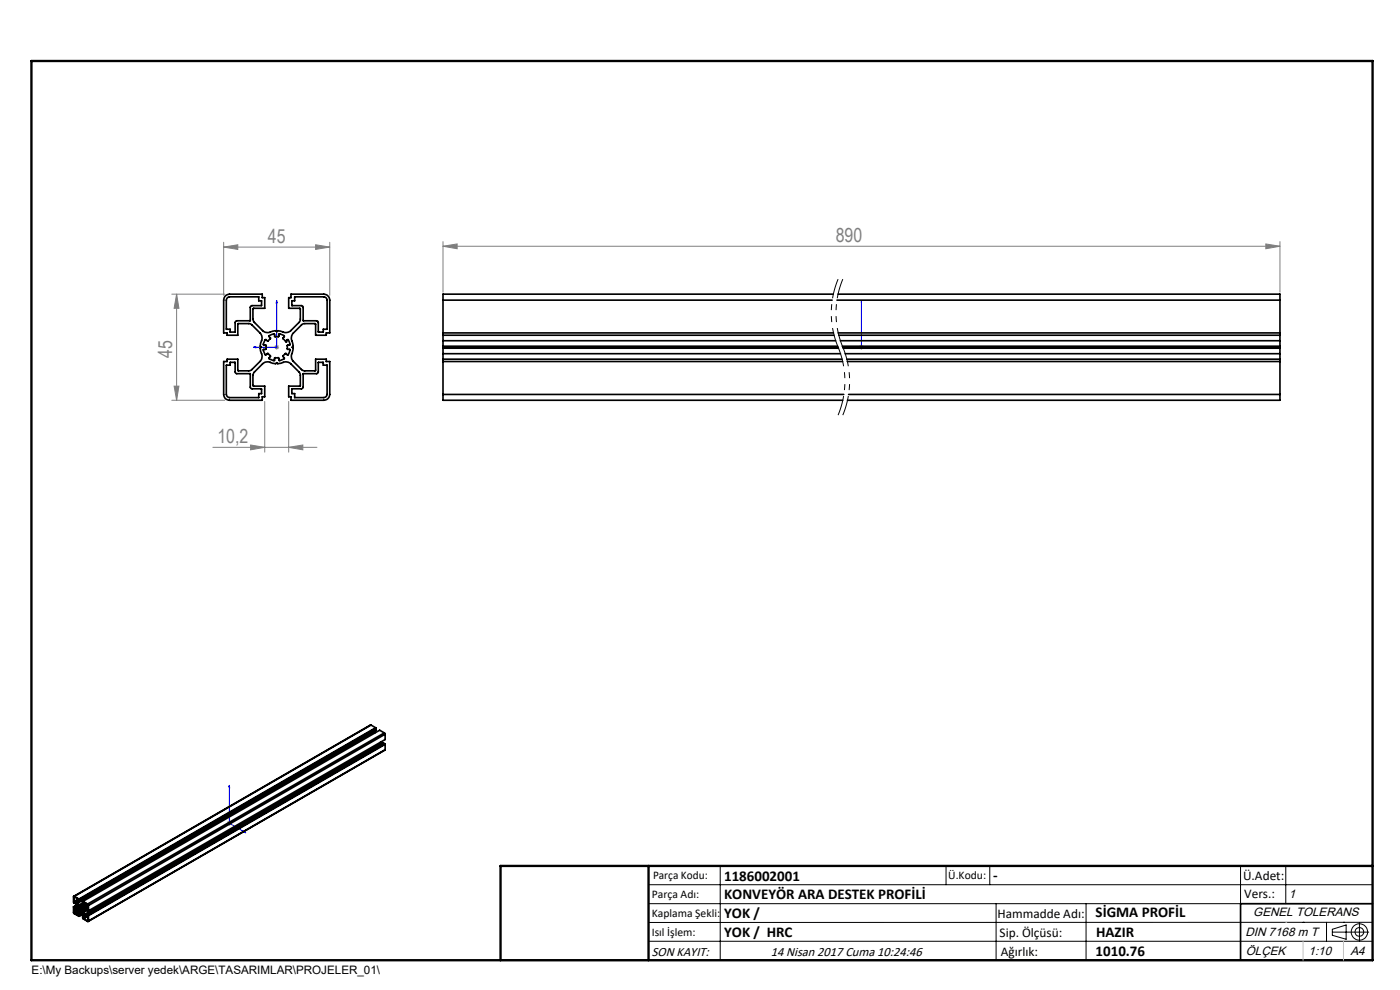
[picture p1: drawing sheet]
<svg xmlns="http://www.w3.org/2000/svg" width="297mm" height="210mm" viewBox="0 0 297 210" stroke-linecap="round" stroke-linejoin="round" font-family="sans-serif">
<path d="M177.8 59.2a18.8 18.8 0 0 0 0 14.4M178.8 59.2a18.8 18.8 0 0 0 0 14.4M177.8 73.6a18.8 18.8 0 0 1 0 14.5M178.8 73.6a18.8 18.8 0 0 1 0 14.5" fill="none" stroke="#000" stroke-width=".21" stroke-dasharray="6.3 1.3 1.3 1.3 1.3 1.3" stroke-dashoffset="2.1" stroke-linecap="butt"/>
<g fill="none" stroke="#000" stroke-width=".21">
<path d="M137.6 187.7h153.6M137.6 191.7h153.6M137.6 199.7h153.6M152.8 183.7v20M200.7 183.7v4M210 183.7v4M211.3 191.7v12M230.4 191.7v12M263.2 183.7v20M272.8 183.7v8M276.4 195.6h.1M281.4 195.6v4.1"/>
<path d="M282.6 197.7h7.8M282.6 197.1l3-.9v3l-3-.8zM285 195.6h.1M288.4 195.8v3.8M291.2 195.6l-153.6 .1"/>
<circle cx="288.4" cy="197.7" r="1.74"/>
<circle cx="288.4" cy="197.7" r=".93"/>
</g>
<path d="M53.8 73.7l.5-.2v.3zM58.7 63.8l.1 .5h-.2zM58.7 63.8v9.9h-4.9M182.7 63.8v9.9M182.7 73.7h.1M182.7 73.5v.3zM182.7 63.8v.5v-.5M48.6 166.6v8l3.5 2.1M48.6 166.6l.1 .4-.2-.1zM51.8 176.3l.3 .4-.3-.1z" fill="none" stroke="#00f" stroke-width=".21"/>
<g fill="none" stroke="#808080" stroke-width=".21">
<path d="M47.4 52.4l3-.5v1zM47.4 51.4v11.2M47.4 52.4h22.6M67 51.9l3 .5-3 .5zM70 51.4v11.2M94 52.2l3-.5v1.1zM94 51.3v10.7M94 52.2h177.5M268.5 51.7l3 .5-3 .6zM271.5 51.3v10.7M36.4 62.4h11.3M37.5 62.4l.5 3h-1.1z"/>
<path d="M37.5 62.4v22.5M58.2 73.7h1M58.3 73.3l.8 .7M58.7 73.2v.9M59.1 73.3l-.8 .7M182.2 73.7h1M182.4 73.3l.7 .7M182.7 73.2v.9M183.1 73.3l-.7 .7M36.4 84.9h11.3M36.9 81.9h1.1l-.5 3zM45.2 94.9h22"/>
<path d="M53.2 94.4l3 .5-3 .5zM56.2 85.2v10.7M61.2 94.9l3-.5v1zM61.2 85.2v10.7M48.2 174.6h.9M48.3 174.3l.7 .7M48.6 174.1v1M49 174.3l-.7 .7"/>
</g>
<path d="M291.2 191.7h-28v12M106.2 203.7h185" fill="none" stroke="#000" stroke-width=".35"/>
<path d="M6.7 12.9h284.5v190.8h-284.5zM137.6 183.7v20M291.2 183.7h-185v20" fill="none" stroke="#000" stroke-width=".5"/>
<path d="M272.8 195.6h.1M276.4 199.7v4M285 199.7v4" fill="none" stroke="#c0c0c0" stroke-width=".21"/>
<g fill="#00f">
<path d="M51.8 176.3l.3 .4-.3-.1zM48.6 166.6l.1 .4-.2-.1zM182.7 73.5v.3zM182.7 63.8v.5z"/>
<path d="M53.8 73.7l.5 .1v-.3zM58.7 63.8l-.1 .5h.2z"/>
</g>
<g fill="#808080">
<path d="M67 51.9l3 .5-3 .5zM47.4 52.4l3-.5v1z"/>
<path d="M94 52.2l3-.5v1.1zM268.5 51.7l3 .5-3 .6zM53.2 94.4l3 .5-3 .5zM61.2 94.9l3-.5v1z"/>
<path d="M37.5 62.4l.5 3h-1.1zM36.9 81.9h1.1l-.5 3z"/>
</g>
<g fill="none" stroke="#000" stroke-width=".35">
<path d="M47.8 62.8l.9-.4h6.9v.7h.6v2.3h-2.5v2.3l.1 .6 1.9 1.8a2.33 2.33 0 0 0 2.5 .1h.3l.2 .2 .2-.2 .9 .1a1.62 1.62 0 0 0 1.9-.2l1.9-1.8 .1-.4v-2.4l-2.5-.1v-2.3h.5v-.7h7a1.33 1.33 0 0 1 1.3 1.3v6.9h-.8v.5h-2.2l-.1-2.5h-2.4l-.4 .2-1.9 1.9a2.39 2.39 0 0 0 0 2.5v.2l-.2 .3 .2 .2-.2 .8a1.62 1.62 0 0 0 .2 2l1.9 1.8 .4 .2 2.4-.1 .1-2.4h2.2v.5h.8v7a1.26 1.26 0 0 1-1.3 1.2h-7v-.7h-.5v-2.3l2.5-.1v-2.4l-.2-.4-1.8-1.8a2.02 2.02 0 0 0-2.3-.1h-.5l-.2-.2-.2 .2-.8-.1a1.67 1.67 0 0 0-2 .2l-1.8 1.8-.2 .6 .1 2.3h2.4v2.3h-.6v.7h-6.9a1.21 1.21 0 0 1-1.3-1.2v-7h.8v-.5h2.2v2.4l2.5 .1 .5-.3 1.8-1.7a1.94 1.94 0 0 0 0-2.4v-.4l.2-.2a1.23 1.23 0 0 1 .1-1.4 1.59 1.59 0 0 0-.3-1.6l-1.8-1.8-.5-.3-2.5 .1v2.4h-2.2v-.5h-.8v-6.9zM48 77.5h.8l.1-.6h.9l.2 2.3 3.1 .1 .1 3.1 2.3 .1v1h-.6v.8h-6.2a.73 .73 0 0 1-.7-.6zM48.2 63.2l.5-.2h6.2v.8h.6v1h-2.1l-.3 .2v3l-3.1 .1-.2 2.3h-.9l-.1-.6h-.8v-6.1zM56.3 72.1l.1-.1 .5 .3 .5-.5-.3-.4a1.03 1.03 0 0 1 1.1-.5l.1 .5h.8l.1-.5a1.08 1.08 0 0 1 1.1 .5l-.3 .4 .7 .8 .2-.2-.3-.1 .4-.3a1.08 1.08 0 0 1 .4 1.2l-.5 .1 .1 .8h.4a1.08 1.08 0 0 1-.4 1.2l-.5-.3-.5 .5 .3 .4a1.19 1.19 0 0 1-1.1 .5l-.1-.5h-.8l-.1 .5a1.19 1.19 0 0 1-1.1-.5l.3-.4-.5-.5-.5 .3a1.18 1.18 0 0 1-.4-1.2l.5-.1-.1-.8h-.4a.87 .87 0 0 1 .2-1zM62.5 63h6.2a.72 .72 0 0 1 .7 .7v6.1h-.8l-.1 .6h-.9l-.2-2.3-3.1-.1-.1-3.1-2.3-.1v-1h.6zM64.3 79.3l3.1-.1 .2-2.3h.9l.1 .6h.8v6.2a.73 .73 0 0 1-.7 .6h-6.2v-.8h-.6v-1l2.3-.1zM94 75v1.2M94 71.1v1.2M94 72.3v1.1M94 73.9v1.1M94 76.7h84.8M94 70.6h82.8"/>
<path d="M94 63.7h82.5M94 76.2h84.6M94 71.1h82.9M94 75h84.3M94 72.3h83.3M94 73.7h83.8M94 73.4h83.7M94 73.9h83.9M94 63.7v7.4M94 73.4v.5M94 76.2v7.5M176.8 62.4h-82.8v1.3"/>
<path d="M177.6 63.7h93.9M177.8 62.4h93.7v1.3M177.8 70.6h93.7M177.9 71.1h93.6M178.3 72.3h93.2M178.7 73.4h92.8M178.8 73.7h92.7M178.9 73.9h92.6M179.3 75h92.2M179.6 76.2h91.9M179.7 76.7h91.8M271.5 75v1.2"/>
<path d="M271.5 71.1v1.2M271.5 72.3v1.1M271.5 73.9v1.1M271.5 63.7v7.4M271.5 73.4v.5M271.5 76.2v7.5M94 83.7v1.2h84.8M94 83.7h85M180 83.7h91.5M271.5 83.7v1.2h-91.7M78.7 153.8l-63.1 36.3M78.7 153.8l-62.9 36.3"/>
<path d="M78.7 153.8l1 .6M79.4 155.1v.1M79.4 155.2l-62.9 36.3M79.4 155.2l.2 .2M79.7 154.4l-62.9 36.3M79.7 154.5l-62.9 36.3M79.7 154.4v.1M79.7 154.5h.1M79.8 154.5l-63 36.4M79.8 154.5v.4l-63 36.3M80.7 157.4l.2 .3M80.9 157.7v.1"/>
<path d="M80.9 157.7l-63 36.3M81.5 155.5l.2 .2M81.5 155.5l-62.9 36.3M81.5 155.5l-1-.6-62.9 36.3M81.6 157.8l-62.9 36.4M81.6 157.8l.1 .1M81.6 157.8l-62.9 36.3M81.6 157.8h.1M81.6 157.8l-.3-.3-63 36.4M81.7 159l-63 36.5M81.7 155.7l-62.9 36.4M81.7 155.7v1.2l-62.9 36.3"/>
<path d="M81.7 157.9v1.1M81.7 159l-62.9 36.4M81.7 157.9l-62.9 36.3M15.6 192.4v1.3l1.2 .7M15.6 192.4h.1M15.7 192.5h.1M15.7 193.6l.1 .1M15.7 191.3h.1M15.7 192.5l.1 .1M15.7 190.3v1M15.7 192.5v1.1M15.7 191.3l.1 .1"/>
<path d="M15.7 192.4l.3 .1M15.8 192.5h.1M15.8 190.2l-.1 .1M15.8 191.4v.1M15.8 190.1l-.2 .1v1.2l.4 .3M15.8 192.5l.1 .1M15.8 191.4h.1M15.8 192.5v.1M15.8 193.7l.9 .5v-.1M15.8 190.2l.9 .5M15.8 191.5h.1M15.8 190.1l1 .6"/>
<path d="M15.9 192.6h-.1M15.9 192.6v.4l.5 .2M15.9 192.6h.1M15.9 191.5h.1M15.9 191.2v.3M15.9 191.3l-.1 .1M15.9 191.4l-.1 .1M16 191.2h-.1M16 191.2l.4 .2M16 192.9v.1M16 191.3l.4 .3 .3 .4v.5M16 191.3h.1"/>
<path d="M16 191.3v.4M16 192.5v.4M16 193l.3 .1M16.3 193.2l-.6 .4M16.4 193.3v.4l.3 .3M16.4 193.2v.1M16.4 191.4h.1M16.4 191v.4M16.4 191.5l-.4 .2M16.4 193.3l-.6 .4M16.4 190.9l-.5 .3M16.4 190.9v.1"/>
<path d="M16.4 190.9l.3 .2M16.5 193.3l.3-.2 .3 .2M16.5 193.7h.1M16.5 191.1h.1M16.5 191.4v.1M16.5 191.1v.3M16.5 193.3v.4M16.5 193.7l.3 .2M16.5 191.1l.3 .1M16.5 191.5l.3 .5M16.5 191.8l-.9 .6M16.6 191.8l-.9 .6"/>
<path d="M16.6 190.7l-.9 .6M16.7 190.7l-1 .6M16.7 190.7v.4M16.7 190.8l-.3 .1M16.7 192.5v.5l-.4 .1M16.7 192.5h.1M16.7 192.6l-.7 .4M16.7 194h.1M16.7 191.1h.1M16.7 194v.1M16.7 192.1l-.7 .4M16.7 194.1h.1"/>
<path d="M16.7 192.9l-.4 .2M16.7 192.5l-.7 .4M16.8 192.5h.1M16.8 192.7v.2M16.8 192l.2 .1M16.8 190.7v.1M16.8 190.8v.1M16.8 192.6v.1M16.8 192.6l.1 .1M16.8 191.2l-.3 .2M16.8 192.3l.1 .1M16.8 192.3v.2"/>
<path d="M16.8 192.5l.1 .1M16.8 192.9h.1M16.8 192.3h.1M16.8 190.9v.3M16.8 193.9v.4M16.8 194.3v.1M16.8 194.3l.9-.5-.9 .6M16.9 192.6v.1M16.9 192.4h.1M16.9 193.1l-.4 .2M16.9 192.9h.1M16.9 192.4l-.1 .1"/>
<path d="M16.9 192.3h.2M16.9 192.3l.1 .1M16.9 192.9l.1 .1M16.9 193l.1 .1M17 192.4h-.1M17 193h.1M17 193.1l.1 .1M17 192.1l.1 .1M17 193h-.1M17 192.3h-.1M17.1 193.2h.1M17.1 192.4h.1"/>
<path d="M17.1 193.1h.1M17.1 192.3l-.1 .1M17.1 192.3l-.3 .2M17.1 192.3v.1M17.1 193.1v.1M17.1 192.4l-.3 .1M17.1 193.3l-.6 .4M17.1 192.4l.1 .1M17.1 193.1l.1 .1M17.1 192.2l.1 .1M17.1 193.3h.1M17.1 192.4l-.2 .2"/>
<path d="M17.2 193.3l.4 .3 .3 .5v.4M17.2 193.3l-.7 .4M17.2 192.5h.1M17.2 193.2h.1M17.2 192.3l.2 .1M17.2 192.5l-.3 .2M17.3 192.4l.1 .1M17.3 192.4h.1M17.3 193.2v.1M17.3 193.3h.1M17.3 192.5l-.4 .2M17.3 192.4v.1"/>
<path d="M17.4 193.2v.1M17.4 192.6v.1M17.4 192.6h.1M17.4 192.6l-.5 .3M17.4 193.2l-.1 .1M17.4 192.5v.1M17.4 193.3h.1M17.4 192.5l-.6 .4M17.4 193.2h.1M17.4 192.7h.1M17.4 192.7l-.4 .3M17.5 193.2h.1"/>
<path d="M17.5 193v.1M17.5 192.9v.1M17.5 192.9h.1M17.5 192.7h.1M17.5 192.9l-.4 .2M17.5 193.1h.1M17.5 192.9l.1 .1M17.5 193.1l-.2 .1M17.5 193l-.3 .2M17.5 192.7l-.5 .3M17.5 192.7l-.6 .3M17.5 192.7l.1 .2"/>
<path d="M17.5 191.3v.4l.4 .2M17.5 194.3l.1 .6 1 .6 .2-.1M17.5 194.3l.4 .2M17.5 193.5l-.7 .4M17.5 191.5l-.7 .5M17.5 192.7l-.5 .4M17.6 193.1l-.1 .1M17.6 192.9v.1M17.6 192.9h-.1M17.6 193.1l-.2 .1M17.6 191.2l-.1 .1M17.6 191.2l1 .6"/>
<path d="M17.6 194.5l.4 .1M17.6 194.5h.1M17.6 191.6h.1M17.6 192.8v-.2l.4-.2 .3 .2v.5l.4 .1M17.6 192.8l.1 .2M17.6 193.3l.1 .3M17.6 194.5v.2M17.6 194.7h.1M17.6 191.6l.3 .2M17.6 193.1h.1M17.7 193.1l-.1 .2M17.7 193l-.1 .1"/>
<path d="M17.7 193.6l.2 .4M17.7 191.5v-.1l1 .5v1.1M17.7 194.9l.9 .5M17.7 191.5l-.1 .1M17.7 194.7v.2M17.7 191.8l-.7 .3M17.8 194.6l-.2 .1M17.8 191.4l-.1 .1M17.8 191.8l-.7 .4M17.9 194.6l-.2 .1M17.9 191.9v.4l-.3 .2-.2-.1M17.9 194.5h.1"/>
<path d="M17.9 191.9l-.7 .4M17.9 194.2l-.4 .1M17.9 191.5l-.3 .1M17.9 192.1l-.5 .3M17.9 191.8l.1 .1M17.9 194l.1 .1M18 192.3v.1M18 191.9v.4M18 194.2v.4M18 192.3l.7-.4-.7 .5M18 194.2h.1M18 194.2l.4 .2"/>
<path d="M18 192.4l.4 .2M18 194.1l.3 .2M18.1 192.5l-.5 .3M18.2 191.6l-.3 .2M18.3 191.7l-.3 .2M18.3 194.3h.1M18.3 193.9v.4M18.3 193.9l.4 .2M18.3 192.6l-.6 .4M18.3 192.7l-.6 .4M18.3 192.9l-.7 .4M18.3 193.9l-.3 .2"/>
<path d="M18.4 192.6v.1M18.4 194.1h.1M18.4 194.1v.3M18.4 193h.1M18.4 194.4l.3-.1-.7 .4M18.4 194.1h.2M18.4 192.7v.3M18.4 193l.2 .1M18.5 193.1l-.8 .5M18.6 194.1l.1 .2M18.6 194.1h.1M18.6 193.1h.1"/>
<path d="M18.6 193v.1M18.6 193h.1M18.6 191.8l.2 .3M18.6 194.3l-.6 .3M18.7 193h.1M18.7 194.1v.1M18.7 194.2h.1M18.7 195.3l-.1 .1M18.7 194.3v1M18.7 192.9l-.1 .1M18.7 194.3l-1 .6M18.7 192.5l-.3 .2"/>
<path d="M18.7 192.4l-.3 .2M18.7 192.8l-.3 .2M18.7 193.2h.1M18.8 192.1v1.1M18.8 194.2v1.2M18.8 193.2h-.1"/>
</g>
<g font-size="4.1" fill="#808080">
<text x="56.8" y="51.5">45</text>
<text x="177.3" y="51.3">890</text>
<text x="36.5" y="75.8" transform="rotate(-90 36.5 75.8)">45</text>
<text x="46.1" y="94">10,2</text>
</g>
<g font-size="3.2">
<text x="153.6" y="186.8">1186002001</text>
<text x="153.6" y="190.8">KONVEYÖR ARA DESTEK PROFİLİ</text>
<text x="210.7" y="186.6">-</text>
<text x="153.6" y="194.8">YOK /</text>
<text x="232.4" y="194.5">SİGMA PROFİL</text>
<text x="153.6" y="198.8">YOK / HRC</text>
<text x="232.4" y="202.8">1010.76</text>
<text x="232.5" y="198.8">HAZIR</text>
</g>
<g font-size="2.8">
<text x="263.7" y="186.7">Ü.Adet:</text>
<text x="263.9" y="190.5">Vers.:</text>
<text x="211.6" y="194.8">Hammadde Adı:</text>
<text x="138.3" y="202.8">SON KAYIT:</text>
<text x="163.5" y="202.8">14 Nisan 2017 Cuma 10:24:46</text>
<text x="212.1" y="198.7">Sip. Ölçüsü:</text>
<text x="212.3" y="202.7">Ağırlık:</text>
</g>
<g font-size="2.6">
<text x="273.4" y="190.4">1</text>
<text x="265.9" y="194.4">GENEL TOLERANS</text>
<text x="264.2" y="198.5">DIN 7168 m T</text>
<text x="264.3" y="202.6">ÖLÇEK</text>
<text x="277.6" y="202.6">1:10</text>
<text x="286.5" y="202.6">A4</text>
</g>
<g font-size="2.5">
<text x="138.3" y="190.5">Parça Adı:</text>
<text x="138.5" y="186.5">Parça Kodu:</text>
<text x="201.2" y="186.5">Ü.Kodu:</text>
<text x="138.3" y="194.5">Kaplama Şekli:</text>
<text x="138.3" y="198.6">Isıl İşlem:</text>
<text x="6.7" y="206.7">E:\My Backups\server yedek\ARGE\TASARIMLAR\PROJELER_01\</text>
</g>
</svg>
